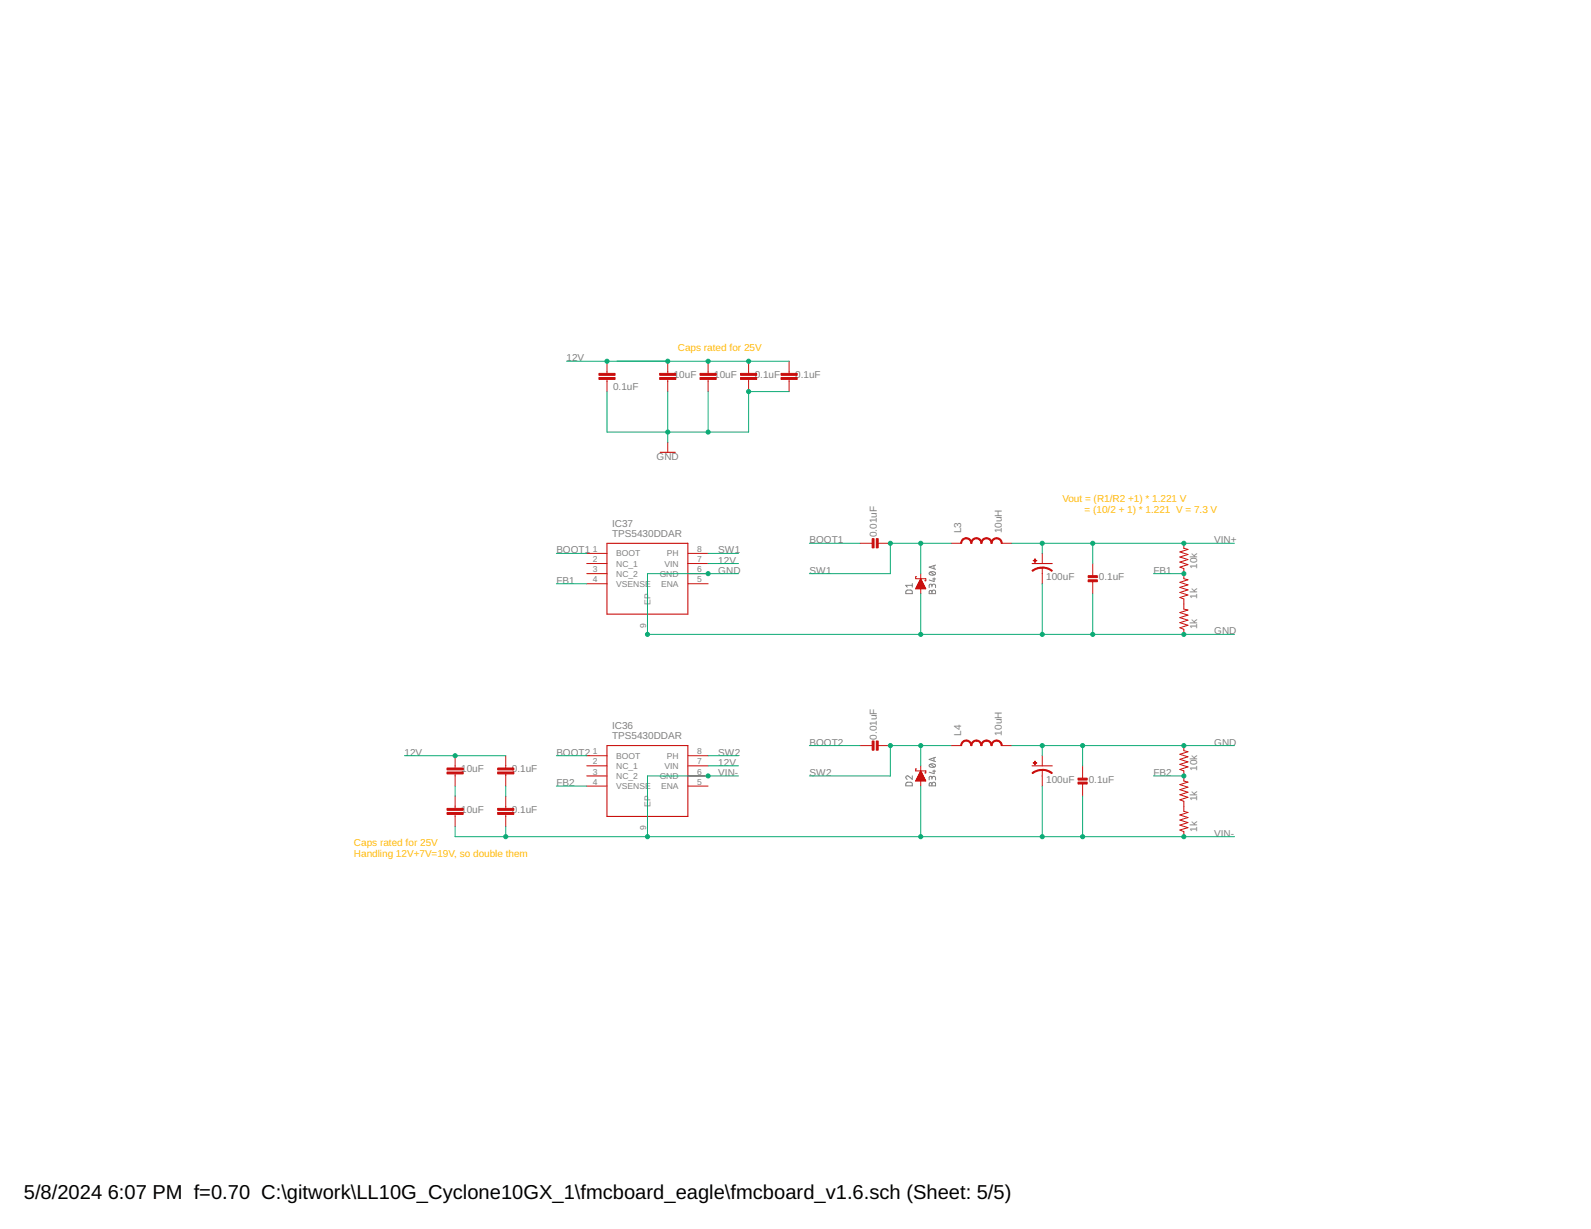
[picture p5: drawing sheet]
<svg xmlns="http://www.w3.org/2000/svg" width="279mm" height="216mm" viewBox="0 0 279 216" stroke-linecap="round" stroke-linejoin="round" font-family="sans-serif">
<g fill="none" stroke="#808080" stroke-width=".18">
<path d="M164 99.4v.5M164.3 99.3l-1.1 .3 1.1 .4M159.2 103.7h.8l.2 .1v.5h-1.1zM160.2 102.5v.6M160.2 102.8h-1.1l.2 .3M163.2 100.6a.62 .62 0 0 1 1.1 .2 .63 .63 0 0 1-1.1-.2zM163.3 103.8h.3l.1 .2 .2-.3h.3l.1 .6h-1.1zM163.4 100.5l.6 .5M163.7 102.9l.1-.2 .3-.1 .2 .2v.4M163.7 103.1l-.1-.4-.2-.1-.2 .1v.5M163.7 104v.3M163.8 101.7h.5"/>
<path d="M164 101.5v.7l-.8-.3M159.2 137.5l.8-.1 .2 .2v.4h-1.1zM160.2 136.3v.6l-.6-.5a.31 .31 0 0 0-.5 .1 .31 .31 0 0 0 .2 .4M163.2 134.3a.62 .62 0 0 1 1.1 .3 .63 .63 0 0 1-1.1-.2zM163.3 137.5h.2l.2 .2 .1-.2 .3-.1 .2 .2v.4h-1.1zM163.4 134.2l.6 .5M163.7 136.7l.2-.3h.3l.1 .6M163.7 136.9l-.1-.4-.2-.1-.2 .1v.5M163.7 137.7v.3M163.8 135.5h.5M164 133.1v.6M164 135.3v.6l-.8-.2"/>
<path d="M164.3 133l-1.1 .4 1.1 .4"/>
</g>
<path d="M115.9 79.5h2.7M106.6 95.4h14.2v12.5h-14.2zM181.3 99h3.5M106.6 131h14.2v12.4h-14.2zM181.3 134.5h3.5" fill="none" stroke="#c90d0c" stroke-width=".19"/>
<g fill="none" stroke="#c90d0c" stroke-width=".18">
<path d="M106.6 63.5v2.1M106.6 66.7v2.1M117.3 63.5v2.1M117.3 66.7v2.1M117.3 77.7v1.8M124.4 63.5v2.1M124.4 66.7v2.1M131.5 63.5v2.1M131.5 66.7v2.1M138.6 63.5v2.1M138.6 66.7v2.1M103 97.2h3.6"/>
<path d="M103 99h3.6M120.8 97.2h3.6M120.8 99h3.6M151 95.4h2.2M154.1 95.4h2.3M167 95.4h1.8M175.9 95.4h1.8M183 97.2v1.8M183 99.7v2.9M191.9 99v2.1M207.9 95.4v.9l.7 .2-1.4 .5 1.4 .4-1.4 .5 1.4 .4-1.4 .4 1.4 .5-1.4 .4 .7 .3v1.8l.7 .2-1.4 .4 1.4 .4-1.4 .5 1.4 .4-1.4 .5 1.4 .4-1.4 .5 .7 .2v1.8l.7 .2-1.4 .4 1.4 .5-1.4 .4 1.4 .4-1.4 .5 1.4 .4-1.4 .5 .7 .3v.8M103 100.8h3.6"/>
<path d="M103 102.6h3.6M113.7 107.9v3.5M120.8 100.8h3.6M120.8 102.6h3.6M160.8 103.4h1.7M160.9 103.3h1.6M160.9 103.2h1.6M161 103.1h1.4M161 101.3h-.2v.4h1.8v.3h-.2M161 103h1.3M161.1 102.9h1.2M161.1 102.8h1.2"/>
<path d="M161.1 102.8h1.1M161.2 102.7h1M161.2 102.6h1M161.2 102.6h.9M161.3 102.5h.8M161.3 102.4h.8M161.4 102.3h.6M161.4 102.2h.5M161.5 102.1h.4M161.5 102h.4M161.5 102h.3M161.6 101.9h.2"/>
<path d="M161.6 101.8h.2M161.6 101.7h.1M161.7 100.8v.9M161.7 103.4v.9M161.7 101.7l.9 1.7h-1.8zM191.9 102v2.3M79.9 132.8v2.1M79.9 136v2.1M79.9 139.9v2.1M88.8 132.8v2.1M88.8 136v2.1M88.8 139.9v2.1"/>
<path d="M103 132.8h3.6M103 134.5h3.6M103 136.3h3.6M103 138.1h3.6M120.8 132.8h3.6M120.8 134.5h3.6M120.8 136.3h3.6M120.8 138.1h3.6M151 131h2.2M154.1 131h2.3M160.8 137.1h1.7M160.9 137.1h1.6"/>
<path d="M160.9 137h1.6M161 136.9h1.4M161 135.1h-.2v.3h1.8v.4h-.2M161 136.8h1.4M161.1 136.7h1.2M161.1 136.6h1.2M161.1 136.5h1.1M161.2 136.5h1M161.2 136.4h1M161.2 136.3h.9M161.3 136.2h.8M161.4 136.1h.6"/>
<path d="M161.4 136h.6M161.4 136h.5M161.5 135.9h.4M161.5 135.8h.4M161.5 135.7h.3M161.6 135.7h.2M161.6 135.6h.2M161.6 135.5h.1M161.7 134.5v.9M161.7 137.2v.9M161.7 135.4l.9 1.8h-1.8zM167 131h1.8"/>
<path d="M175.9 131h1.8M183 132.8v1.7M183 135.3v2.8M190.1 134.5v2.2M190.1 137.6v2.3M207.9 131v.9l.7 .2-1.4 .4 1.4 .4-1.4 .5 1.4 .4-1.4 .5 1.4 .4-1.4 .5 .7 .2v1.8l.7 .2-1.4 .4 1.4 .5-1.4 .4 1.4 .5-1.4 .4 1.4 .5-1.4 .4 .7 .3v1.7l.7 .2-1.4 .5 1.4 .4-1.4 .5 1.4 .4-1.4 .4 1.4 .5-1.4 .4 .7 .3v.9M79.9 143.1v2.1M88.8 143.1v2.1M113.7 143.4v3.6"/>
</g>
<g fill="#c90d0c" stroke="#c90d0c" stroke-width=".18">
<path d="M115.8 66.3h2.9v.4h-2.9z"/>
<path d="M115.8 65.6h2.9v.3h-2.9z"/>
<path d="M191.1 101.1h1.6v.4h-1.6z"/>
<path d="M191.1 101.9h1.6v.3h-1.6z"/>
<path d="M153.2 94.6h.3v1.6h-.3z"/>
<path d="M153.9 94.6h.3v1.6h-.3z"/>
<path d="M153.2 130.2h.3v1.6h-.3z"/>
<path d="M153.9 130.2h.3v1.6h-.3z"/>
<path d="M189.3 136.7h1.6v.3h-1.6z"/>
<path d="M189.3 137.4h1.6v.3h-1.6z"/>
<path d="M181.4 98.4l.7 .1z"/>
<path d="M181.7 98.2l.1 .6z"/>
<path d="M181.4 134l.7 .1z"/>
<path d="M181.7 133.7l.1 .6z"/>
<path d="M130 66.3h2.9v.4h-2.9z"/>
<path d="M130 65.6h2.9v.3h-2.9z"/>
<path d="M137.2 66.3h2.8v.4h-2.8z"/>
<path d="M137.2 65.6h2.8v.3h-2.8z"/>
<path d="M122.9 66.3h2.9v.4h-2.9z"/>
<path d="M122.9 65.6h2.9v.3h-2.9z"/>
<path d="M78.5 142.7h2.8v.4h-2.8z"/>
<path d="M78.5 142h2.8v.3h-2.8z"/>
<path d="M78.5 135.6h2.8v.4h-2.8z"/>
<path d="M78.5 134.9h2.8v.4h-2.8z"/>
<path d="M87.4 142.7h2.8v.4h-2.8z"/>
<path d="M87.4 142h2.8v.3h-2.8z"/>
<path d="M87.4 135.6h2.8v.4h-2.8z"/>
<path d="M87.4 134.9h2.8v.4h-2.8z"/>
<path d="M105.2 66.3h2.8v.4h-2.8z"/>
<path d="M105.2 65.6h2.8v.3h-2.8z"/>
</g>
<g fill="#c90d0c" stroke="#c90d0c" stroke-width=".18">
<path d="M169.1 94.7l.6-.2v.2l-.6 .2-.2 .5h-.2l.1-.3z" fill-rule="evenodd"/>
<path d="M169.7 94.5h.1a.96 .96 0 0 1 .9 .9h-.2l-.1-.4-.3-.2-.4-.1z" fill-rule="evenodd"/>
<path d="M170.9 94.7l.6-.2v.2l-.6 .2-.2 .5h-.2l.1-.3z" fill-rule="evenodd"/>
<path d="M171.5 94.5h.1a.96 .96 0 0 1 .8 .9h-.1l-.2-.4-.2-.2-.4-.1z" fill-rule="evenodd"/>
<path d="M172.6 94.7l.6-.2v.2l-.5 .2-.3 .5h-.1z" fill-rule="evenodd"/>
<path d="M173.2 94.5h.2a.96 .96 0 0 1 .8 .9h-.2l-.1-.4-.2-.2-.5-.1z" fill-rule="evenodd"/>
<path d="M174.4 94.7l.6-.2v.2l-.5 .2-.3 .5h-.2z" fill-rule="evenodd"/>
<path d="M175 94.5h.2a.96 .96 0 0 1 .8 .9h-.2l-.1-.4-.3-.2-.4-.1z" fill-rule="evenodd"/>
<path d="M168.9 130.4l.4-.3 .4-.1v.2l-.6 .2-.2 .6h-.2z" fill-rule="evenodd"/>
<path d="M169.7 130l.4 .1 .4 .3 .2 .6h-.2l-.4-.7-.4-.1z" fill-rule="evenodd"/>
<path d="M170.7 130.4l.4-.3 .4-.1v.2l-.6 .2-.2 .6h-.2z" fill-rule="evenodd"/>
<path d="M171.5 130l.4 .1 .4 .3 .1 .6h-.1l-.3-.6-.5-.2z" fill-rule="evenodd"/>
<path d="M172.5 130.4l.4-.3 .3-.1v.2l-.5 .2-.3 .6h-.1z" fill-rule="evenodd"/>
<path d="M173.2 130l.4 .1a.95 .95 0 0 1 .6 .9h-.2l-.2-.6-.6-.2z" fill-rule="evenodd"/>
<path d="M174.2 130.4l.4-.3 .4-.1v.2l-.5 .2-.3 .6h-.2z" fill-rule="evenodd"/>
<path d="M175 130l.4 .1a.95 .95 0 0 1 .6 .9h-.2l-.2-.6-.6-.2z" fill-rule="evenodd"/>
<path d="M183 99.6l1.2 .2 .6 .4-.1 .2a2.72 2.72 0 0 0-1.7-.6z" fill-rule="evenodd"/>
<path d="M181.2 100.2l.2-.1a2.68 2.68 0 0 1 1.6-.5v.2a2.72 2.72 0 0 0-1.6 .6z" fill-rule="evenodd"/>
<path d="M183 135.1l1.2 .3 .6 .4-.1 .1a2.72 2.72 0 0 0-1.7-.6z" fill-rule="evenodd"/>
<path d="M181.2 135.8l.2-.2a2.68 2.68 0 0 1 1.6-.4v.1a2.72 2.72 0 0 0-1.6 .6z" fill-rule="evenodd"/>
</g>
<g fill="none" stroke="#0dab76" stroke-width=".18">
<path d="M99.5 63.5h39.1M106.6 68.8v7.1h24.9v-7.1h7.1M117.3 68.8v8.9M124.4 68.8v7.1M97.7 97.2h5.3M124.4 97.2h5.3M124.4 99h5.3M142.1 95.4h8.9M161.7 95.4v5.4M167 95.4h-10.6v5.4h-14.3M177.7 95.4h39.1M183 95.4v1.8"/>
<path d="M191.9 95.4v3.6M97.7 102.6h5.3M129.7 100.8h-16v10.6h103.1M161.7 104.3v7.1M183 102.6v8.8M191.9 104.3v7.1M202.6 100.8h5.3M71 132.8h17.8M79.9 138.1v1.8M88.8 138.1v1.8M97.7 132.8h5.3M97.7 138.1h5.3"/>
<path d="M124.4 132.8h5.3M124.4 134.5h5.3M129.7 136.3h-16v10.7M142.1 131h8.9M161.7 131v3.5M161.7 138.1v8.9M167 131h-10.6v5.3h-14.3M177.7 131h39.1M183 131v1.8M183 138.1v8.9M190.1 131v3.5M190.1 139.9v7.1"/>
<path d="M202.6 136.3h5.3M79.9 145.2v1.8h136.9M88.8 145.2v1.8"/>
</g>
<g fill="#0dab76" stroke="#0dab76" stroke-width=".18">
<circle cx="156.4" cy="131" r=".36"/>
<circle cx="161.7" cy="131" r=".36"/>
<circle cx="207.9" cy="136.3" r=".36"/>
<circle cx="117.3" cy="75.9" r=".36"/>
<circle cx="131.5" cy="68.8" r=".36"/>
<circle cx="124.4" cy="75.9" r=".36"/>
<circle cx="207.9" cy="131" r=".36"/>
<circle cx="190.1" cy="131" r=".36"/>
<circle cx="183" cy="131" r=".36"/>
<circle cx="191.9" cy="111.4" r=".36"/>
<circle cx="124.4" cy="100.8" r=".36"/>
<circle cx="113.7" cy="111.4" r=".36"/>
<circle cx="161.7" cy="111.4" r=".36"/>
<circle cx="207.9" cy="111.4" r=".36"/>
<circle cx="183" cy="111.4" r=".36"/>
<circle cx="156.4" cy="95.4" r=".36"/>
<circle cx="161.7" cy="95.4" r=".36"/>
<circle cx="207.9" cy="100.8" r=".36"/>
<circle cx="106.6" cy="63.5" r=".36"/>
<circle cx="131.5" cy="63.5" r=".36"/>
<circle cx="124.4" cy="63.5" r=".36"/>
<circle cx="117.3" cy="63.5" r=".36"/>
<circle cx="79.9" cy="132.8" r=".36"/>
<circle cx="191.9" cy="95.4" r=".36"/>
<circle cx="207.9" cy="95.4" r=".36"/>
<circle cx="183" cy="95.4" r=".36"/>
<circle cx="124.4" cy="136.3" r=".36"/>
<circle cx="113.7" cy="147" r=".36"/>
<circle cx="161.7" cy="147" r=".36"/>
<circle cx="190.1" cy="147" r=".36"/>
<circle cx="207.9" cy="147" r=".36"/>
<circle cx="183" cy="147" r=".36"/>
<circle cx="88.8" cy="147" r=".36"/>
</g>
<g font-size="3.5">
<text x="4.2" y="210.7">5/8/2024</text>
<text x="18.9" y="210.7">6:07 PM f=0.70 C:\gitwork\LL10G_Cyclone10GX_1\fmcboard_eagle\fmcboard_v1.6.sch (Sheet: 5/5)</text>
</g>
<g font-size="1.8" fill="#808080">
<text x="99.5" y="63.5">12V</text>
<text x="107.7" y="68.5">0.1uF</text>
<text x="118.3" y="66.4">10uF</text>
<text x="125.4" y="66.4">10uF</text>
<text x="132.5" y="66.4">0.1uF</text>
<text x="139.6" y="66.4">0.1uF</text>
<text x="115.3" y="80.9">GND</text>
<text x="107.5" y="94.3">TPS5430DDAR</text>
<text x="107.5" y="92.5">IC37</text>
<text x="142.1" y="95.4">BOOT1</text>
<text x="154" y="94.4" transform="rotate(-90 154 94.4)">0.01uF</text>
<text x="168.8" y="93.7" transform="rotate(-90 168.8 93.7)">L3</text>
<text x="175.9" y="93.7" transform="rotate(-90 175.9 93.7)">10uH</text>
<text x="213.2" y="95.4">VIN+</text>
<text x="97.7" y="97.2">BOOT1</text>
<text x="126.1" y="100.8">GND</text>
<text x="126.1" y="97.2">SW1</text>
<text x="126.1" y="99">12V</text>
<text x="142.1" y="100.8">SW1</text>
<text x="183.7" y="101.9">100uF</text>
<text x="193" y="101.9">0.1uF</text>
<text x="202.6" y="100.8">FB1</text>
<text x="210.2" y="99.9" transform="rotate(-90 210.2 99.9)">10k</text>
<text x="97.7" y="102.6">FB1</text>
<text x="210.2" y="105.2" transform="rotate(-90 210.2 105.2)">1k</text>
<text x="210.2" y="110.6" transform="rotate(-90 210.2 110.6)">1k</text>
<text x="213.2" y="111.4">GND</text>
<text x="107.5" y="129.8">TPS5430DDAR</text>
<text x="107.5" y="128">IC36</text>
<text x="142.1" y="131">BOOT2</text>
<text x="154" y="129.9" transform="rotate(-90 154 129.9)">0.01uF</text>
<text x="168.8" y="129.2" transform="rotate(-90 168.8 129.2)">L4</text>
<text x="175.9" y="129.2" transform="rotate(-90 175.9 129.2)">10uH</text>
<text x="213.2" y="131">GND</text>
<text x="71" y="132.8">12V</text>
<text x="81" y="135.7">10uF</text>
<text x="89.9" y="135.7">0.1uF</text>
<text x="97.7" y="132.8">BOOT2</text>
<text x="126.1" y="132.8">SW2</text>
<text x="126.1" y="134.5">12V</text>
<text x="126.1" y="136.3">VIN-</text>
<text x="142.1" y="136.3">SW2</text>
<text x="183.7" y="137.5">100uF</text>
<text x="191.2" y="137.5">0.1uF</text>
<text x="202.6" y="136.3">FB2</text>
<text x="210.2" y="135.4" transform="rotate(-90 210.2 135.4)">10k</text>
<text x="81" y="142.8">10uF</text>
<text x="89.9" y="142.8">0.1uF</text>
<text x="97.7" y="138.1">FB2</text>
<text x="210.2" y="140.8" transform="rotate(-90 210.2 140.8)">1k</text>
<text x="210.2" y="146.1" transform="rotate(-90 210.2 146.1)">1k</text>
<text x="213.2" y="147">VIN-</text>
</g>
<g font-size="1.8" fill="#ffba08">
<text x="119" y="61.7">Caps rated for 25V</text>
<text x="186.6" y="88.3">Vout = (R1/R2 +1) * 1.221 V</text>
<text x="190.5" y="90.1">= (10/2 + 1) * 1.221 V = 7.3 V</text>
<text x="62.2" y="148.7">Caps rated for 25V</text>
<text x="62.2" y="150.5">Handling 12V+7V=19V, so double them</text>
</g>
<g font-size="1.5" fill="#808080">
<text x="104.1" y="97">1</text>
<text x="104.1" y="98.8">2</text>
<text x="104.1" y="100.5">3</text>
<text x="108.2" y="97.8">BOOT</text>
<text x="108.2" y="99.5">NC_1</text>
<text x="108.2" y="101.3">NC_2</text>
<text x="115.8" y="101.3">GND</text>
<text x="116.7" y="99.5">VIN</text>
<text x="117.1" y="97.8">PH</text>
<text x="122.4" y="97">8</text>
<text x="122.4" y="98.8">7</text>
<text x="122.4" y="100.5">6</text>
<text x="104.1" y="102.3">4</text>
<text x="108.2" y="103.1">VSENSE</text>
<text x="114.2" y="106.3" transform="rotate(-90 114.2 106.3)">EP</text>
<text x="116.1" y="103.1">ENA</text>
<text x="122.4" y="102.3">5</text>
<text x="113.4" y="110.3" transform="rotate(-90 113.4 110.3)">9</text>
<text x="104.1" y="132.5">1</text>
<text x="104.1" y="134.3">2</text>
<text x="104.1" y="136.1">3</text>
<text x="104.1" y="137.8">4</text>
<text x="108.2" y="133.3">BOOT</text>
<text x="108.2" y="135.1">NC_1</text>
<text x="108.2" y="136.9">NC_2</text>
<text x="115.8" y="136.8">GND</text>
<text x="116.7" y="135.1">VIN</text>
<text x="117.1" y="133.3">PH</text>
<text x="122.4" y="132.5">8</text>
<text x="122.4" y="134.3">7</text>
<text x="122.4" y="136.1">6</text>
<text x="122.4" y="137.8">5</text>
<text x="108.2" y="138.6">VSENSE</text>
<text x="114.2" y="141.8" transform="rotate(-90 114.2 141.8)">EP</text>
<text x="116.1" y="138.6">ENA</text>
<text x="113.4" y="145.9" transform="rotate(-90 113.4 145.9)">9</text>
</g>
</svg>
